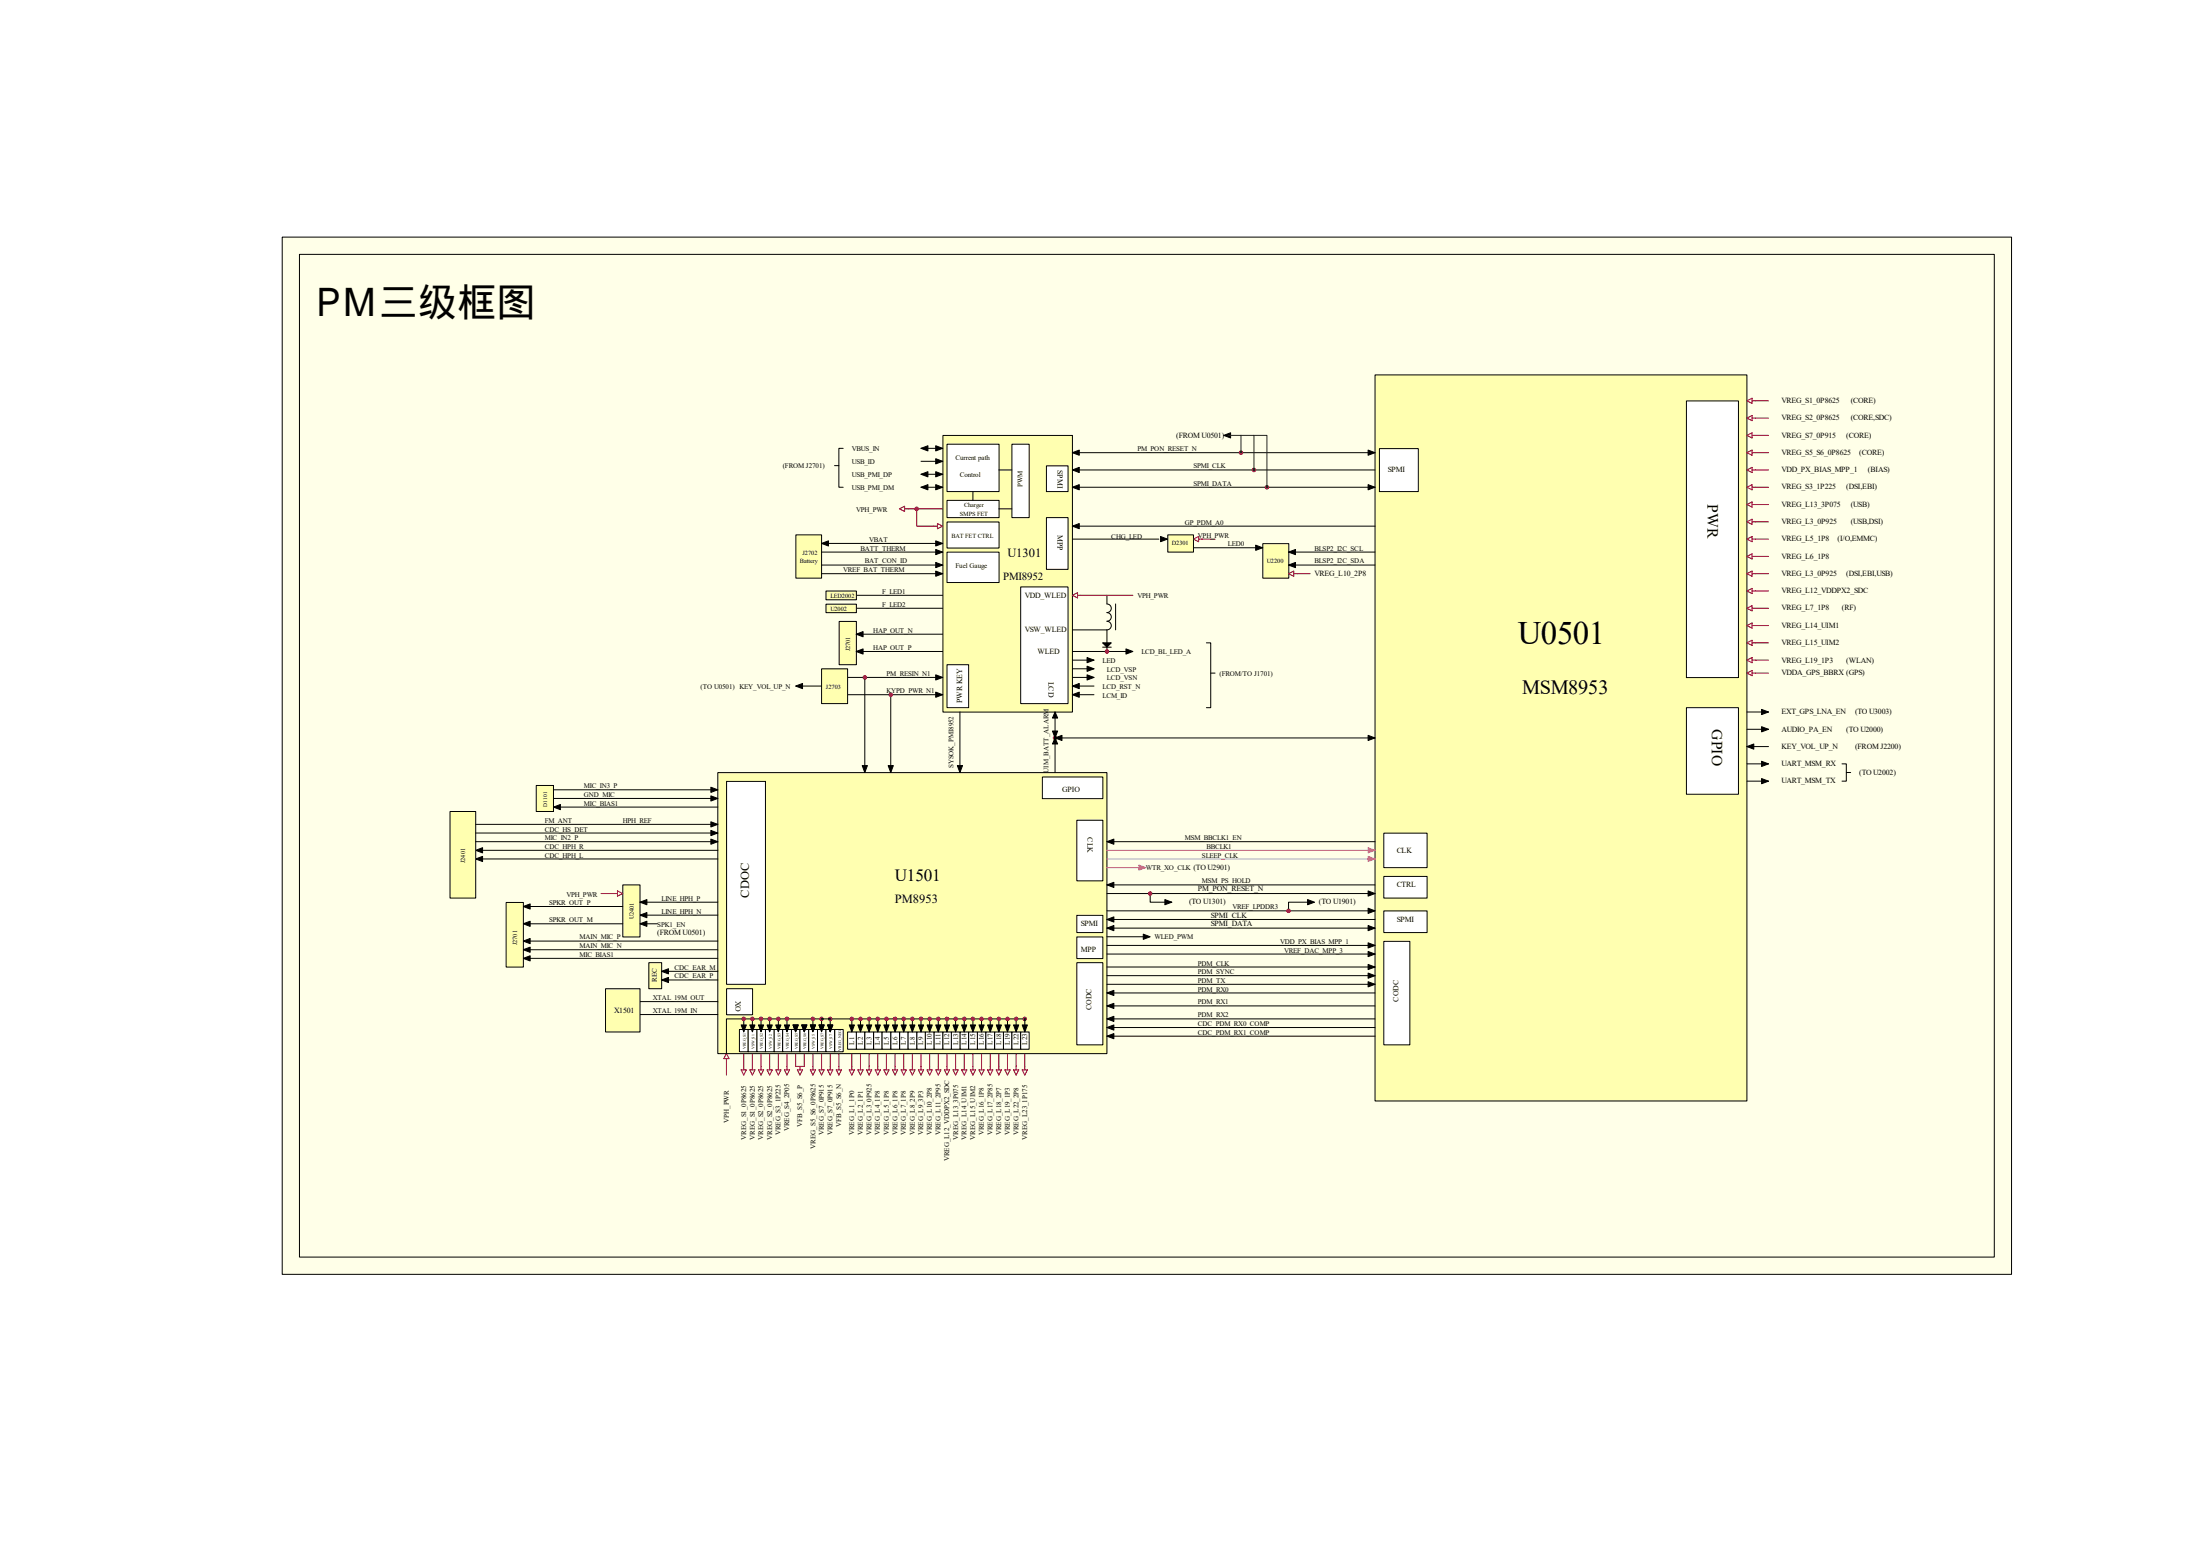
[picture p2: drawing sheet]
<svg xmlns="http://www.w3.org/2000/svg" width="297mm" height="210mm" viewBox="0 0 297 210" stroke-linecap="round" stroke-linejoin="round" font-family="sans-serif">
<path d="M38.1 32h233.5v140h-233.5z" fill="#ffffe8"/>
<path d="M38.1 32h233.5v140h-233.5zM40.4 34.3h228.8v135.4h-228.8z" fill="none" stroke="#000" stroke-width=".14"/>
<path d="M185.7 50.6h50.1v98h-50.1z" fill="#ffffb0"/>
<path d="M185.6 50.6h50.2v98h-50.2zM235.8 96.1h3M235.8 98.4h3M235.8 100.8h3" fill="none" stroke="#000" stroke-width=".14"/>
<g fill="none" stroke="#800000" stroke-width=".14">
<path d="M235.8 54.1l.7-.4v.7zM235.8 56.4l.7-.3v.7zM235.8 58.8l.7-.4v.7zM236.5 54.1h2.3M236.5 56.4h2.3M236.5 58.8h2.3M235.8 61.1l.7-.4v.7zM235.8 63.4l.7-.3v.7zM235.8 68.1l.7-.4v.7zM235.8 70.4l.7-.3v.7zM235.8 72.8l.7-.4v.7zM235.8 75.1l.7-.4v.7z"/>
<path d="M235.8 77.4l.7-.3v.7zM235.8 79.8l.7-.4v.7zM236.5 61.1h2.3M236.5 63.4h2.3M236.5 68.1h2.3M236.5 70.4h2.3M236.5 72.8h2.3M236.5 75.1h2.3M236.5 77.4h2.3M236.5 79.8h2.3M235.8 82.1l.7-.4v.8zM235.8 84.4l.7-.3v.7z"/>
<path d="M235.8 86.8l.7-.4v.7zM235.8 89.1l.7-.4v.8zM236.5 82.1h2.3M236.5 84.4h2.3M236.5 86.8h2.3M236.5 89.1h2.3"/>
</g>
<path d="M237.8 95.8l1 .3-1 .3zM237.8 98.1l1 .3-1 .4zM235.8 100.8l1-.4v.7z" fill="#000" stroke="#000" stroke-width=".14"/>
<path d="M227.7 54.2h7v37.3h-7z" fill="#fff"/>
<path d="M227.7 54.1h7v37.4h-7z" fill="none" stroke="#000" stroke-width=".14"/>
<path d="M227.7 95.6h7v11.6h-7z" fill="#fff"/>
<path d="M227.7 95.5h7v11.7h-7z" fill="none" stroke="#000" stroke-width=".14"/>
<path d="M127.3 58.8h17.5v37.3h-17.5z" fill="#ffffb0"/>
<path d="M127.3 58.8h17.5v37.3h-17.5zM114.4 91.4h12.9M114.4 93.8h12.9" fill="none" stroke="#000" stroke-width=".14"/>
<path d="M111 90.3h3.4v4.7h-3.4z" fill="#ffffb0"/>
<g fill="none" stroke="#000" stroke-width=".14">
<path d="M144.8 61.1h40.8M144.8 63.4h40.8M144.8 65.8h40.8M144.8 71h40.8M108 92.6h2.9M110.9 90.3h3.5v4.7h-3.5zM115.6 80.3h11.7M144.8 92.6h2.9M144.8 87.9h7.6M144.8 89.1h2.9M144.8 90.3h2.9M144.8 91.4h2.9"/>
<path d="M162.9 86.8h.6v8.7h-.6M163.5 90.9h.5"/>
</g>
<path d="M111.6 79.8h4v1.2h-4z" fill="#ffffb0"/>
<path d="M111.5 79.8h4.1v1.2h-4.1zM115.6 85.6h11.7M115.6 87.9h11.7" fill="none" stroke="#000" stroke-width=".14"/>
<path d="M96.9 104.3h52.5v37.9h-52.5z" fill="#ffffb0"/>
<g fill="none" stroke="#000" stroke-width=".14">
<path d="M116.8 91.4v12.9M120.3 93.8v10.5M129.6 96.1v8.2M142.4 96.1v8.2M142.4 99.6h43.2M96.9 104.3h52.5v37.9h-52.5zM149.4 119.4h36.2M149.4 113.6h36.2M149.4 122.9h36.2M149.4 127.6h36.2M149.4 128.8h36.2M149.4 124.1h36.2"/>
<path d="M149.4 125.3h36.2M149.4 120.6h36.2M155.3 120.6v1.2h2.9"/>
</g>
<path d="M149.4 114.8h36.2M149.4 115.9h36.2" fill="none" stroke="#f0f" stroke-width=".14"/>
<g fill="#800000" stroke="#800000" stroke-width=".14">
<circle cx="116.8" cy="91.4" r=".23"/>
<circle cx="120.3" cy="93.8" r=".23"/>
<circle cx="142.4" cy="99.6" r=".23"/>
<circle cx="155.3" cy="120.6" r=".23"/>
</g>
<g fill="#000" stroke="#000" stroke-width=".14">
<path d="M144.8 61.1l.9-.4v.7zM144.8 63.4l.9-.3v.7zM144.8 65.8l.9-.4v.7zM144.8 71l.9-.3v.7zM184.7 65.4l.9 .4-.9 .3zM126.3 91.1l1 .3-1 .4zM126.3 93.4l1 .4-1 .3zM142.1 98.7h.7l-.4 .9zM144.8 92.6l.9-.3v.6zM146.8 89.9l.9 .4-.9 .3zM146.8 91.1l.9 .3-.9 .4zM152 87.6l.9 .3-.9 .4z"/>
<path d="M184.7 99.3l.9 .3-.9 .3zM116.4 103.3h.7l-.3 1zM119.9 103.3h.7l-.3 1zM129.2 103.3h.7l-.3 1zM149.4 119.4l1-.3v.7zM149.4 113.6l1-.3v.7zM149.4 125.3l1-.4v.7zM149.4 124.1l1-.3v.7zM157.3 121.4l.9 .4-.9 .3zM184.7 120.3l.9 .3-.9 .4zM184.7 124.9l.9 .4-.9 .3zM184.7 127.3l.9 .3-.9 .4z"/>
<path d="M184.7 128.4l.9 .4-.9 .3zM184.7 122.6l.9 .3-.9 .4z"/>
</g>
<g fill="#f0f" stroke="#f0f" stroke-width=".14">
<path d="M184.7 114.4l.9 .4-.9 .3z"/>
<path d="M184.7 115.6l.9 .3-.9 .4z"/>
</g>
<path d="M137.8 79.3h6.4v15.7h-6.4z" fill="#fff"/>
<path d="M137.8 79.2h6.4v15.8h-6.4z" fill="none" stroke="#000" stroke-width=".14"/>
<path d="M127.9 89.8h2.9v5.7h-2.9z" fill="#fff"/>
<path d="M127.9 89.7h2.9v5.8h-2.9z" fill="none" stroke="#000" stroke-width=".14"/>
<path d="M140.8 104.9h8.1v2.9h-8.1z" fill="#fff"/>
<path d="M140.7 104.9h8.2v2.9h-8.2z" fill="none" stroke="#000" stroke-width=".14"/>
<path d="M141.3 62.9h2.9v3.5h-2.9z" fill="#fff"/>
<path d="M141.3 62.9h2.9v3.5h-2.9z" fill="none" stroke="#000" stroke-width=".14"/>
<path d="M141.3 69.9h2.9v6.9h-2.9z" fill="#fff"/>
<path d="M141.3 69.9h2.9v6.9h-2.9z" fill="none" stroke="#000" stroke-width=".14"/>
<path d="M145.4 110.8h3.5v8.1h-3.5z" fill="#fff"/>
<path d="M145.4 110.7h3.5v8.2h-3.5z" fill="none" stroke="#000" stroke-width=".14"/>
<path d="M145.4 123.6h3.5v2.3h-3.5z" fill="#fff"/>
<path d="M145.4 123.5h3.5v2.4h-3.5z" fill="none" stroke="#000" stroke-width=".14"/>
<path d="M145.4 126.5h3.5v2.9h-3.5z" fill="#fff"/>
<path d="M145.4 126.5h3.5v2.9h-3.5z" fill="none" stroke="#000" stroke-width=".14"/>
<path d="M149.4 117.1h4.7" fill="none" stroke="#f0f" stroke-width=".14"/>
<path d="M153.8 116.8l.9 .3-.9 .4z" fill="#f0f" stroke="#f0f" stroke-width=".14"/>
<path d="M142.4 99.6l1-.3v.6zM142.4 96.1l.4 .8h-.7zM142.4 99.6l.4 .8h-.7z" fill="#000" stroke="#000" stroke-width=".14"/>
<path d="M98.1 105.5h5.2v27.4h-5.2z" fill="#fff"/>
<path d="M74.7 106.6h22.2M74.7 107.8h22.2M74.7 108.9h22.2M98.1 105.5h5.2v27.4h-5.2z" fill="none" stroke="#000" stroke-width=".14"/>
<path d="M72.4 106.1h2.3v3.4h-2.3z" fill="#ffffb0"/>
<path d="M64.8 114.8h32.1M64.8 115.9h32.1M72.4 106h2.3v3.5h-2.3z" fill="none" stroke="#000" stroke-width=".14"/>
<path d="M64.2 115.9l1-.3v.7zM64.2 114.8l1-.4v.7zM74.7 108.9l1-.3v.7zM96 107.4l.9 .4-.9 .3zM96 106.3l.9 .3-.9 .4z" fill="#000" stroke="#000" stroke-width=".14"/>
<path d="M98.1 142.2l.3 .7h-.7zM98.1 142.9v.5" fill="none" stroke="#800000" stroke-width=".14"/>
<path d="M99.9 139h1.1v3h-1.1z" fill="#fff"/>
<path d="M99.8 139h1.2v3h-1.2zM100.4 137.5v1.8M101.6 137.5v1.2M109.7 137.5v1.8M110.9 139.3v-1.8h-12.8v4.7" fill="none" stroke="#000" stroke-width=".14"/>
<path d="M114.5 139.3h1.1v2.3h-1.1z" fill="#fff"/>
<path d="M114.4 139.3h1.2v2.3h-1.2z" fill="none" stroke="#000" stroke-width=".14"/>
<path d="M115.7 139.3h1.1v2.3h-1.1z" fill="#fff"/>
<path d="M115.6 139.3h1.2v2.3h-1.2z" fill="none" stroke="#000" stroke-width=".14"/>
<path d="M116.8 139.3h1.1v2.3h-1.1z" fill="#fff"/>
<path d="M116.8 139.3h1.1v2.3h-1.1z" fill="none" stroke="#000" stroke-width=".14"/>
<path d="M118 139.3h1.1v2.3h-1.1z" fill="#fff"/>
<path d="M117.9 139.3h1.2v2.3h-1.2z" fill="none" stroke="#000" stroke-width=".14"/>
<path d="M119.1 139.3h1.2v2.3h-1.2z" fill="#fff"/>
<path d="M119.1 139.3h1.2v2.3h-1.2z" fill="none" stroke="#000" stroke-width=".14"/>
<path d="M120.3 139.3h1.2v2.3h-1.2z" fill="#fff"/>
<path d="M120.3 139.3h1.2v2.3h-1.2z" fill="none" stroke="#000" stroke-width=".14"/>
<path d="M121.5 139.3h1.1v2.3h-1.1z" fill="#fff"/>
<path d="M121.5 139.3h1.1v2.3h-1.1z" fill="none" stroke="#000" stroke-width=".14"/>
<path d="M122.6 139.3h1.2v2.3h-1.2z" fill="#fff"/>
<path d="M122.6 139.3h1.2v2.3h-1.2z" fill="none" stroke="#000" stroke-width=".14"/>
<path d="M123.8 139.3h1.1v2.3h-1.1z" fill="#fff"/>
<path d="M123.8 139.3h1.1v2.3h-1.1z" fill="none" stroke="#000" stroke-width=".14"/>
<path d="M125 139.3h1.1v2.3h-1.1z" fill="#fff"/>
<path d="M124.9 139.3h1.2v2.3h-1.2z" fill="none" stroke="#000" stroke-width=".14"/>
<path d="M126.2 139.3h1.1v2.3h-1.1z" fill="#fff"/>
<path d="M126.1 139.3h1.2v2.3h-1.2z" fill="none" stroke="#000" stroke-width=".14"/>
<path d="M127.3 139.3h1.1v2.3h-1.1z" fill="#fff"/>
<path d="M127.3 139.3h1.1v2.3h-1.1z" fill="none" stroke="#000" stroke-width=".14"/>
<path d="M128.5 139.3h1.1v2.3h-1.1z" fill="#fff"/>
<path d="M128.4 139.3h1.2v2.3h-1.2z" fill="none" stroke="#000" stroke-width=".14"/>
<path d="M129.7 139.3h1.1v2.3h-1.1z" fill="#fff"/>
<path d="M129.6 139.3h1.2v2.3h-1.2z" fill="none" stroke="#000" stroke-width=".14"/>
<path d="M130.8 139.3h1.2v2.3h-1.2z" fill="#fff"/>
<path d="M130.8 139.3h1.2v2.3h-1.2z" fill="none" stroke="#000" stroke-width=".14"/>
<path d="M132 139.3h1.1v2.3h-1.1z" fill="#fff"/>
<path d="M132 139.3h1.1v2.3h-1.1z" fill="none" stroke="#000" stroke-width=".14"/>
<path d="M133.1 139.3h1.2v2.3h-1.2z" fill="#fff"/>
<path d="M133.1 139.3h1.2v2.3h-1.2z" fill="none" stroke="#000" stroke-width=".14"/>
<path d="M134.3 139.3h1.2v2.3h-1.2z" fill="#fff"/>
<path d="M134.3 139.3h1.2v2.3h-1.2z" fill="none" stroke="#000" stroke-width=".14"/>
<path d="M135.5 139.3h1.1v2.3h-1.1z" fill="#fff"/>
<path d="M135.5 139.3h1.1v2.3h-1.1z" fill="none" stroke="#000" stroke-width=".14"/>
<path d="M136.7 139.3h1.1v2.3h-1.1z" fill="#fff"/>
<path d="M136.6 139.3h1.2v2.3h-1.2z" fill="none" stroke="#000" stroke-width=".14"/>
<path d="M137.8 139.3h1.1v2.3h-1.1z" fill="#fff"/>
<g fill="none" stroke="#000" stroke-width=".14">
<path d="M103.9 137.5v1.8M106.2 137.5v1.8M112.1 137.5h26.3M115 137.5v1.8M116.2 137.5v1.8M117.3 137.5v1.8M118.5 137.5v1.8M119.7 137.5v1.8M120.8 137.5v1.8M122 137.5v1.8M123.2 137.5v1.8M124.3 137.5v1.8"/>
<path d="M125.5 137.5v1.8M126.7 137.5v1.8M127.8 137.5v1.8M129 137.5v1.8M130.2 137.5v1.8M131.3 137.5v1.8M132.5 137.5v1.8M133.7 137.5v1.8M134.8 137.5v1.8M136 137.5v1.8M137.2 137.5v1.8M137.8 139.3h1.1v2.3h-1.1z"/>
</g>
<g fill="none" stroke="#800000" stroke-width=".14">
<path d="M98.1 143.4v1.7M100.1 144.4h.7l-.4 .7zM100.4 142.2v2.2M101.2 144.4h.7l-.3 .7zM101.6 142.2v2.2M102.4 144.4h.7l-.4 .7zM102.7 142.2v2.2M103.6 144.4h.7l-.4 .7zM103.9 142.2v2.2M104.7 144.4h.7l-.3 .7zM105.1 142.2v2.2M106.2 142.2v1.7"/>
<path d="M114.7 144.4h.7l-.4 .7zM115 142.2v2.2M115.8 144.4h.7l-.3 .7zM116.2 142.2v2.2M117 144.4h.7l-.4 .7zM117.3 142.2v2.2M118.2 144.4h.7l-.4 .7zM118.5 142.2v2.2M119.3 144.4h.7l-.3 .7zM119.7 142.2v2.2M120.5 144.4h.7l-.4 .7zM120.8 142.2v2.2"/>
<path d="M121.7 144.4h.7l-.4 .7zM122 142.2v2.2M122.8 144.4h.7l-.3 .7zM123.2 142.2v2.2M124 144.4h.7l-.4 .7zM124.3 142.2v2.2M125.2 144.4h.7l-.4 .7zM125.5 142.2v2.2M126.3 144.4h.7l-.3 .7zM126.7 142.2v2.2M127.5 144.4h.7l-.4 .7zM127.8 142.2v2.2"/>
<path d="M128.7 144.4h.7l-.4 .7zM129 142.2v2.2M129.8 144.4h.7l-.3 .7zM130.2 142.2v2.2M131 144.4h.7l-.4 .7zM131.3 142.2v2.2M132.2 144.4h.7l-.4 .7zM132.5 142.2v2.2M133.3 144.4h.7l-.3 .7zM133.7 142.2v2.2M134.5 144.4h.7l-.4 .7zM134.8 142.2v2.2"/>
<path d="M135.7 144.4h.7l-.4 .7zM136 142.2v2.2M136.8 144.4h.7l-.3 .7zM137.2 142.2v2.2M138 144.4h.7l-.3 .7zM138.4 142.2v2.2"/>
</g>
<g fill="#800000" stroke="#800000" stroke-width=".14">
<circle cx="100.4" cy="137.5" r=".23"/>
<circle cx="103.9" cy="137.5" r=".23"/>
<circle cx="106.2" cy="137.5" r=".23"/>
<circle cx="109.7" cy="137.5" r=".23"/>
<circle cx="110.9" cy="137.5" r=".23"/>
<circle cx="123.2" cy="137.5" r=".23"/>
<circle cx="124.3" cy="137.5" r=".23"/>
<circle cx="125.5" cy="137.5" r=".23"/>
<circle cx="126.7" cy="137.5" r=".23"/>
<circle cx="127.8" cy="137.5" r=".23"/>
<circle cx="129" cy="137.5" r=".23"/>
<circle cx="130.2" cy="137.5" r=".23"/>
<circle cx="131.3" cy="137.5" r=".23"/>
<circle cx="133.7" cy="137.5" r=".23"/>
<circle cx="134.8" cy="137.5" r=".23"/>
<circle cx="115" cy="137.5" r=".23"/>
<circle cx="116.2" cy="137.5" r=".23"/>
<circle cx="117.3" cy="137.5" r=".23"/>
<circle cx="136" cy="137.5" r=".23"/>
<circle cx="118.5" cy="137.5" r=".23"/>
<circle cx="119.7" cy="137.5" r=".23"/>
<circle cx="120.8" cy="137.5" r=".23"/>
<circle cx="122" cy="137.5" r=".23"/>
<circle cx="132.5" cy="137.5" r=".23"/>
<circle cx="137.2" cy="137.5" r=".23"/>
<circle cx="138.4" cy="137.5" r=".23"/>
</g>
<g fill="#000" stroke="#000" stroke-width=".14">
<path d="M100.1 138.3h.7l-.4 1zM114.7 138.3h.7l-.4 1zM115.8 138.3h.7l-.3 1zM117 138.3h.7l-.4 1zM118.2 138.3h.7l-.4 1zM119.3 138.3h.7l-.3 1zM120.5 138.3h.7l-.4 1zM121.7 138.3h.7l-.4 1zM122.8 138.3h.7l-.3 1zM124 138.3h.7l-.4 1zM125.2 138.3h.7l-.4 1zM126.3 138.3h.7l-.3 1z"/>
<path d="M127.5 138.3h.7l-.4 1zM128.7 138.3h.7l-.4 1zM129.8 138.3h.7l-.3 1zM131 138.3h.7l-.4 1zM132.2 138.3h.7l-.4 1zM133.3 138.3h.7l-.3 1zM134.5 138.3h.7l-.4 1zM135.7 138.3h.7l-.4 1zM136.8 138.3h.7l-.3 1zM138 138.3h.7l-.3 1z"/>
</g>
<path d="M145.4 130h3.5v11h-3.5z" fill="#fff"/>
<path d="M145.4 129.9h3.5v11.1h-3.5zM149.4 130.5h36.2M149.4 131.7h36.2M149.4 132.9h36.2M149.4 134h36.2M149.4 135.8h36.2M149.4 137.5h36.2" fill="none" stroke="#000" stroke-width=".14"/>
<path d="M60.8 109.6h3.4v11.6h-3.4z" fill="#ffffb0"/>
<path d="M60.8 109.5h3.4v11.7h-3.4zM64.2 113.6h32.7M86.4 123.5h10.5M86.4 124.7h2.3" fill="none" stroke="#000" stroke-width=".14"/>
<path d="M64.2 112.4h32.7" fill="none" stroke="#080d02" stroke-width=".14"/>
<path d="M96 113.3l.9 .3-.9 .4zM96 112.1l.9 .3-.9 .4zM70.6 124.7l1-.4v.7zM70.6 122.4l1-.4v.7zM86.4 123.5l.9-.3v.7z" fill="#000" stroke="#000" stroke-width=".14"/>
<path d="M84.1 119.5h2.3v7h-2.3z" fill="#ffffb0"/>
<path d="M84.1 119.4h2.3v7.1h-2.3zM71.2 122.4h12.9M71.2 124.7h12.9M89.3 131.1h7.6M89.3 132.3h7.6" fill="none" stroke="#000" stroke-width=".14"/>
<path d="M86.4 124.7l.9-.4v.7z" fill="#000" stroke="#000" stroke-width=".14"/>
<path d="M81.1 120.6h2.3M83.4 120.3l.7 .3-.7 .4z" fill="none" stroke="#800000" stroke-width=".14"/>
<path d="M87.6 130h1.7v3.4h-1.7z" fill="#ffffb0"/>
<path d="M87.6 129.9h1.7v3.5h-1.7z" fill="none" stroke="#000" stroke-width=".14"/>
<path d="M89.3 131.1l1-.3v.7zM89.3 132.3l1-.4v.7zM149.4 137.5l1-.3v.7zM149.4 135.8l1-.4v.7zM149.4 134l1-.3v.7zM184.7 130.2l.9 .3-.9 .4zM184.7 131.3l.9 .4-.9 .3zM184.7 132.5l.9 .4-.9 .3z" fill="#000" stroke="#000" stroke-width=".14"/>
<path d="M186.3 60.6h5.2v5.8h-5.2z" fill="#fff"/>
<path d="M186.2 60.6h5.3v5.8h-5.3z" fill="none" stroke="#000" stroke-width=".14"/>
<path d="M186.9 112.5h5.8v4.6h-5.8z" fill="#fff"/>
<path d="M186.8 112.5h5.9v4.6h-5.9z" fill="none" stroke="#000" stroke-width=".14"/>
<path d="M186.9 123h5.8v2.9h-5.8z" fill="#fff"/>
<path d="M186.8 123h5.9v2.9h-5.9z" fill="none" stroke="#000" stroke-width=".14"/>
<path d="M186.9 118.3h5.8v2.9h-5.8z" fill="#fff"/>
<path d="M186.8 118.3h5.9v2.9h-5.9z" fill="none" stroke="#000" stroke-width=".14"/>
<path d="M107.5 72.2h3.4v5.8h-3.4z" fill="#ffffb0"/>
<path d="M107.4 72.2h3.5v5.8h-3.5zM110.9 73.3h16.4M110.9 74.5h16.4M110.9 76.3h16.4M112.7 62.8h.6M113.8 60.5h-.5v5.3h.5M124.3 60.5h3M124.3 62.3h3M124.3 64h3M124.3 65.8h3" fill="none" stroke="#000" stroke-width=".14"/>
<path d="M122.6 68.7h4.7M123.8 68.7v2.3h2.3" fill="none" stroke="#800000" stroke-width=".14"/>
<path d="M127.9 70.5h7v3.5h-7z" fill="#fff"/>
<path d="M127.9 70.5h7v3.5h-7z" fill="none" stroke="#000" stroke-width=".14"/>
<path d="M127.9 67.6h7v2.3h-7z" fill="#fff"/>
<path d="M127.9 67.5h7v2.4h-7z" fill="none" stroke="#000" stroke-width=".14"/>
<path d="M127.9 60h7v6.4h-7z" fill="#fff"/>
<path d="M127.9 60h7v6.4h-7zM131.3 66.3v1.2" fill="none" stroke="#000" stroke-width=".14"/>
<path d="M136.7 60h2.2v9.9h-2.2z" fill="#fff"/>
<path d="M136.6 60h2.3v9.9h-2.3zM134.8 63.4h1.8M134.8 68.7h1.8" fill="none" stroke="#000" stroke-width=".14"/>
<path d="M127.9 74.6h7v4h-7z" fill="#fff"/>
<path d="M127.9 74.5h7v4.1h-7z" fill="none" stroke="#000" stroke-width=".14"/>
<path d="M121.4 68.7l.7-.4v.7zM122.1 68.7h.5M126.1 71h.5M126.6 70.7l.7 .3-.7 .4z" fill="none" stroke="#800000" stroke-width=".14"/>
<path d="M110.9 73.3l.9-.3v.7zM124.3 60.5l1-.3v.7zM124.3 64l1-.3v.7zM124.3 65.8l1-.4v.7zM126.3 60.2l1 .3-1 .4zM126.3 61.9l1 .4-1 .3zM126.3 63.7l1 .3-1 .4zM126.3 65.4l1 .4-1 .3zM126.3 73l1 .3-1 .4zM126.3 74.2l1 .3-1 .4zM126.3 75.9l1 .4-1 .3z" fill="#000" stroke="#000" stroke-width=".14"/>
<circle cx="123.8" cy="68.7" r=".23" fill="#800000" stroke="#800000" stroke-width=".14"/>
<path d="M113.3 83.9h2.3v5.8h-2.3z" fill="#ffffb0"/>
<path d="M113.3 83.9h2.3v5.8h-2.3zM71.2 127h25.7" fill="none" stroke="#000" stroke-width=".14"/>
<path d="M115.6 85.6l.9-.4v.8zM115.6 87.9l.9-.3v.7zM96 110.9l.9 .4-.9 .3zM70.6 127l1-.3v.7zM70.6 128.2l1-.4v.7zM70.6 129.4l1-.4v.7z" fill="#000" stroke="#000" stroke-width=".14"/>
<path d="M64.2 111.3h32.7M71.2 128.2h25.7M71.2 129.4h25.7" fill="none" stroke="#080d02" stroke-width=".14"/>
<path d="M68.4 121.8h2.3v8.7h-2.3z" fill="#ffffb0"/>
<path d="M68.3 121.8h2.4v8.7h-2.4z" fill="none" stroke="#000" stroke-width=".14"/>
<path d="M186.9 127.1h3.4v13.9h-3.4z" fill="#fff"/>
<path d="M110.9 77.4h16.4M86.4 121.8h10.5M112.1 137.5v1.2M138.4 137.5v1.8M149.4 138.7h36.2M149.4 139.9h36.2M186.8 127.1h3.5v13.9h-3.5z" fill="none" stroke="#000" stroke-width=".14"/>
<path d="M126.3 77.1l1 .3-1 .4zM107.4 92.6l.9-.3v.6zM86.4 121.8l.9-.4v.7zM149.4 138.7l1-.4v.7zM149.4 139.9l1-.4v.7z" fill="#000" stroke="#000" stroke-width=".14"/>
<path d="M107.4 142.2v1.7M107.6 144.4h.7l-.3 .7zM108 143.9v.5" fill="none" stroke="#800000" stroke-width=".14"/>
<circle cx="112.1" cy="137.5" r=".23" fill="#800000" stroke="#800000" stroke-width=".14"/>
<path d="M170.5 73.4h3.5v4.6h-3.5z" fill="#ffffb0"/>
<path d="M161.1 73.9h9.4M170.5 73.4h3.5v4.6h-3.5zM174 74.5h11.6M174 76.3h11.6M115.6 82.1h11.7" fill="none" stroke="#000" stroke-width=".14"/>
<path d="M174 77.4l.7-.3v.7zM174.7 77.4h2.2" fill="none" stroke="#800000" stroke-width=".14"/>
<path d="M169.5 73.6l1 .3-1 .4zM174 74.5l.9-.3v.7zM174 76.3l.9-.4v.7z" fill="#000" stroke="#000" stroke-width=".14"/>
<path d="M111.6 81.6h4v1.1h-4z" fill="#ffffb0"/>
<path d="M111.5 81.5h4.1v1.2h-4.1zM144.8 85h4.6M148.9 87.4h1.1M149.4 80.3v1.2a.58 .58 0 0 1 .6 .6 .58 .58 0 0 1-.6 .6 .58 .58 0 0 1 .6 .6 .58 .58 0 0 1-.6 .5 .58 .58 0 0 1 .6 .6 .58 .58 0 0 1-.6 .6M149.4 85v2.9M150.6 81.5v3.5M86.4 136.9h10.5M86.4 135.2h10.5" fill="none" stroke="#000" stroke-width=".14"/>
<path d="M148.9 86.8h1.1l-.6 .6z" fill="#000" stroke="#000" stroke-width=".14"/>
<path d="M235.8 65.8l.7-.4v.7zM236.5 65.8h2.3M144.8 80.3l.7-.3v.7zM145.5 80.3h7.4" fill="none" stroke="#800000" stroke-width=".14"/>
<path d="M81.8 133.5h4.6v5.8h-4.6z" fill="#ffffb0"/>
<path d="M81.8 133.4h4.6v5.9h-4.6z" fill="none" stroke="#000" stroke-width=".14"/>
<path d="M98.1 133.5h3.5v3.5h-3.5z" fill="#fff"/>
<path d="M144.8 72.8h11.6M235.8 103.1h3M235.8 105.4h3M248.7 103.1h.6v2.3h-.6M249.3 104.3h.5M98.1 133.4h3.5v3.6h-3.5z" fill="none" stroke="#000" stroke-width=".14"/>
<path d="M156.7 72.4l.9 .4-.9 .3zM237.8 102.8l1 .3-1 .4zM237.8 105.1l1 .3-1 .4z" fill="#000" stroke="#000" stroke-width=".14"/>
<g fill="#800000" stroke="#800000" stroke-width=".14">
<circle cx="167.5" cy="61.1" r=".23"/>
<circle cx="169.3" cy="63.4" r=".23"/>
<circle cx="171" cy="65.8" r=".23"/>
</g>
<path d="M157.7 72.2h3.4v2.3h-3.4z" fill="#ffffb0"/>
<path d="M157.7 72.2h3.4v2.3h-3.4zM149.4 126.4h5.3M176.9 121.8h-2.9v1.1" fill="none" stroke="#000" stroke-width=".14"/>
<path d="M161.1 72.8l.7-.4v.7zM161.8 72.8h2.2M235.8 90.9l.7-.4v.7zM236.5 90.9h2.3M105.9 144.4h.7l-.4 .7zM106.2 143.9v.5" fill="none" stroke="#800000" stroke-width=".14"/>
<path d="M154.3 126.1l1 .3-1 .4zM176.5 121.4l1 .4-1 .3z" fill="#000" stroke="#000" stroke-width=".14"/>
<circle cx="174" cy="122.9" r=".23" fill="#800000" stroke="#800000" stroke-width=".14"/>
<path d="M101.1 139h1.1v3h-1.1z" fill="#fff"/>
<path d="M101 139h1.2v3h-1.2z" fill="none" stroke="#000" stroke-width=".14"/>
<path d="M103.4 139h1.1v3h-1.1z" fill="#fff"/>
<path d="M103.3 139h1.2v3h-1.2z" fill="none" stroke="#000" stroke-width=".14"/>
<path d="M104.6 139h1.1v3h-1.1z" fill="#fff"/>
<path d="M104.5 139h1.2v3h-1.2z" fill="none" stroke="#000" stroke-width=".14"/>
<path d="M105.7 139h1.2v3h-1.2z" fill="#fff"/>
<path d="M105.7 139h1.2v3h-1.2z" fill="none" stroke="#000" stroke-width=".14"/>
<path d="M102.2 139h1.1v3h-1.1z" fill="#fff"/>
<path d="M102.2 139h1.1v3h-1.1zM102.7 137.5v1.2M105.1 137.5v1.2" fill="none" stroke="#000" stroke-width=".14"/>
<path d="M101.2 138.3h.7l-.3 1zM102.4 138.3h.7l-.4 1zM103.6 138.3h.7l-.4 1zM104.7 138.3h.7l-.3 1zM105.9 138.3h.7l-.4 1zM109.4 138.3h.7l-.4 1zM110.6 138.3h.7l-.4 1z" fill="#000" stroke="#000" stroke-width=".14"/>
<path d="M106.9 139h1.1v3h-1.1z" fill="#fff"/>
<path d="M106.9 139h1.1v3h-1.1z" fill="none" stroke="#000" stroke-width=".14"/>
<path d="M108 139h1.2v3h-1.2z" fill="#fff"/>
<path d="M108 139h1.2v3h-1.2z" fill="none" stroke="#000" stroke-width=".14"/>
<path d="M110.4 139h1.1v3h-1.1z" fill="#fff"/>
<path d="M110.4 139h1.1v3h-1.1z" fill="none" stroke="#000" stroke-width=".14"/>
<path d="M109.2 139h1.2v3h-1.2z" fill="#fff"/>
<path d="M109.2 139h1.2v3h-1.2z" fill="none" stroke="#000" stroke-width=".14"/>
<path d="M107.1 138.3h.7l-.4 1zM108.2 138.3h.7l-.3 1zM109.4 138.3h.7l-.4 1zM110.6 138.3h.7l-.4 1z" fill="#000" stroke="#000" stroke-width=".14"/>
<path d="M108.6 142.2v1.7h-1.2M109.4 144.4h.7l-.4 .7zM109.7 142.2v2.2M110.6 144.4h.7l-.4 .7zM110.9 142.2v2.2" fill="none" stroke="#800000" stroke-width=".14"/>
<g fill="#800000" stroke="#800000" stroke-width=".14">
<circle cx="101.6" cy="137.5" r=".23"/>
<circle cx="102.7" cy="137.5" r=".23"/>
<circle cx="105.1" cy="137.5" r=".23"/>
</g>
<path d="M111.6 139h1.1v3h-1.1z" fill="#fff"/>
<path d="M111.5 139h1.2v3h-1.2z" fill="none" stroke="#000" stroke-width=".14"/>
<path d="M112.7 139h1.1v3h-1.1z" fill="#fff"/>
<path d="M144.8 93.8h2.9M110.9 137.5h1.2M112.7 139h1.1v3h-1.1z" fill="none" stroke="#000" stroke-width=".14"/>
<path d="M111.7 144.4h.7l-.3 .7zM112.1 142.2v2.2M112.9 144.4h.7l-.3 .7zM113.3 142.2v2.2" fill="none" stroke="#800000" stroke-width=".14"/>
<path d="M165.2 58.8l.9-.4v.7zM184.7 60.7l.9 .4-.9 .3zM144.8 93.8l.9-.4v.7zM146.8 88.7l.9 .4-.9 .4zM111.7 138.3h.7l-.3 1z" fill="#000" stroke="#000" stroke-width=".14"/>
<path d="M165.8 58.8h1.7v2.3M167.5 58.8h1.8v4.6M169.3 58.8h1.7v7" fill="none" stroke="#172721" stroke-width=".14"/>
<circle cx="149.4" cy="87.9" r=".23" fill="#800000" stroke="#800000" stroke-width=".14"/>
<text font-size="5.3" x="42.7" y="42.7">PM三级框图</text>
<text font-size="4.4" x="204.9" y="86.9">U0501</text>
<text font-size="2.7" x="205.5" y="93.7">MSM8953</text>
<text font-size="2.3" x="120.8" y="118.9">U1501</text>
<g font-size="2.1">
<text x="230.5" y="68.1" transform="rotate(90 230.5 68.1)">PWR</text>
<text x="231.1" y="98.4" transform="rotate(90 231.1 98.4)">GPIO</text>
</g>
<g font-size="1.7">
<text x="136" y="75.2">U1301</text>
<text x="101.1" y="121.2" transform="rotate(-90 101.1 121.2)">CDOC</text>
<text x="120.8" y="121.9">PM8953</text>
</g>
<text font-size="1.5" x="135.4" y="78.3">PMI8952</text>
<g font-size="1.1">
<text x="158.8" y="59.1">(FROM U0501)</text>
<text x="240.5" y="56.7">VREG_S2_0P8625</text>
<text x="240.5" y="59.1">VREG_S7_0P915</text>
<text x="240.5" y="54.4">VREG_S1_0P8625</text>
<text x="249.3" y="59.1">(CORE)</text>
<text x="249.9" y="56.7">(CORE,SDC)</text>
<text x="249.9" y="54.4">(CORE)</text>
<text x="142.8" y="63.4" transform="rotate(90 142.8 63.4)">SPMI</text>
<text x="187.4" y="63.7">SPMI</text>
<text x="240.5" y="61.4">VREG_S5_S6_0P8625</text>
<text x="240.5" y="63.7">VDD_PX_BIAS_MPP_1</text>
<text x="251" y="61.4">(CORE)</text>
<text x="252.2" y="63.7">(BIAS)</text>
<text x="240.5" y="68.4">VREG_L13_3P075</text>
<text x="240.5" y="70.8">VREG_L3_0P925</text>
<text x="240.5" y="66.1">VREG_S3_1P225</text>
<text x="249.3" y="66.1">(DSI,EBI)</text>
<text x="249.9" y="68.4">(USB)</text>
<text x="249.9" y="70.8">(USB,DSI)</text>
<text x="142.8" y="72.2" transform="rotate(90 142.8 72.2)">MPP</text>
<text x="177.5" y="77.7">VREG_L10_2P8</text>
<text x="240.5" y="73.1">VREG_L5_1P8</text>
<text x="240.5" y="75.4">VREG_L6_1P8</text>
<text x="240.5" y="77.7">VREG_L3_0P925</text>
<text x="248.1" y="73.1">(I/O,EMMC)</text>
<text x="249.3" y="77.7">(DSI,EBI,USB)</text>
<text x="138.4" y="80.7">VDD_WLED</text>
<text x="240.5" y="80.1">VREG_L12_VDDPX2_SDC</text>
<text x="240.5" y="82.4">VREG_L7_1P8</text>
<text x="248.7" y="82.4">(RF)</text>
<text x="138.4" y="85.3">VSW_WLED</text>
<text x="140.1" y="88.2">WLED</text>
<text x="240.5" y="84.7">VREG_L14_UIM1</text>
<text x="240.5" y="87.1">VREG_L15_UIM2</text>
<text x="240.5" y="89.4">VREG_L19_1P3</text>
<text x="249.3" y="89.4">(WLAN)</text>
<text x="129.9" y="94.9" transform="rotate(-90 129.9 94.9)">PWR KEY</text>
<text x="141.6" y="92" transform="rotate(90 141.6 92)">LCD</text>
<text x="240.5" y="91.2">VDDA_GPS_BBRX (GPS)</text>
<text x="240.5" y="96.4">EXT_GPS_LNA_EN</text>
<text x="240.5" y="98.7">AUDIO_PA_EN</text>
<text x="240.5" y="101.1">KEY_VOL_UP_N</text>
<text x="249.3" y="98.7">(TO U2000)</text>
<text x="250.4" y="96.4">(TO U3003)</text>
<text x="250.4" y="101.1">(FROM J2200)</text>
<text x="143.4" y="106.9">GPIO</text>
<text x="240.5" y="103.4">UART_MSM_RX</text>
<text x="240.5" y="105.7">UART_MSM_TX</text>
<text x="251" y="104.6">(TO U2002)</text>
<text x="146.8" y="113" transform="rotate(90 146.8 113)">CLK</text>
<text x="188.6" y="115.1">CLK</text>
<text x="188.6" y="119.7">CTRL</text>
<text x="145.9" y="125">SPMI</text>
<text x="160.5" y="122.1">(TO U1301)</text>
<text x="161.7" y="120.3">PM_PON_RESET_N</text>
<text x="163.5" y="123.8">SPMI_CLK</text>
<text x="163.5" y="125">SPMI_DATA</text>
<text x="178.1" y="122.1">(TO U1901)</text>
<text x="188.6" y="124.4">SPMI</text>
<text x="88.7" y="126.2">(FROM U0501)</text>
<text x="145.9" y="128.5">MPP</text>
<text x="82.9" y="136.7">X1501</text>
<text x="99.3" y="135.1" transform="rotate(90 99.3 135.1)">XO</text>
<text x="147.4" y="136.4" transform="rotate(-90 147.4 136.4)">CODC</text>
<text x="188.8" y="135.2" transform="rotate(-90 188.8 135.2)">CODC</text>
</g>
<g font-size=".9">
<text x="105.7" y="63.2">(FROM J2701)</text>
<text x="115" y="60.9">VBUS_IN</text>
<text x="115" y="62.6">USB_ID</text>
<text x="115" y="64.4">USB_PMI_DP</text>
<text x="129" y="62.1">Current path</text>
<text x="129.6" y="64.4">Control</text>
<text x="138.1" y="65.8" transform="rotate(-90 138.1 65.8)">PWM</text>
<text x="153.5" y="60.9">PM_PON_RESET_N</text>
<text x="161.1" y="63.2">SPMI_CLK</text>
<text x="161.1" y="65.5">SPMI_DATA</text>
<text x="115" y="66.1">USB_PMI_DM</text>
<text x="115.6" y="69.1">VPH_PWR</text>
<text x="159.9" y="70.8">GP_PDM_A0</text>
<text x="113.8" y="77.2">VREF_BAT_THERM</text>
<text x="116.2" y="74.3">BATT_THERM</text>
<text x="116.8" y="76">BAT_CON_ID</text>
<text x="117.4" y="73.2">VBAT</text>
<text x="129" y="76.6">Fuel Gauge</text>
<text x="150" y="72.7">CHG_LED</text>
<text x="161.7" y="72.6">VPH_PWR</text>
<text x="165.8" y="73.7">LED0</text>
<text x="177.5" y="74.3">BLSP2_I2C_SCL</text>
<text x="177.5" y="76">BLSP2_I2C_SDA</text>
<text x="119.1" y="80.2">F_LED1</text>
<text x="119.1" y="81.9">F_LED2</text>
<text x="153.5" y="80.7">VPH_PWR</text>
<text x="117.9" y="85.4">HAP_OUT_N</text>
<text x="117.9" y="87.7">HAP_OUT_P</text>
<text x="148.8" y="89.5">LED</text>
<text x="154.1" y="88.3">LCD_BL_LED_A</text>
<text x="94.6" y="93">(TO U0501) KEY_VOL_UP_N</text>
<text x="119.7" y="91.2">PM_RESIN_N1</text>
<text x="119.7" y="93.6">KYPD_PWR_N1</text>
<text x="148.8" y="93">LCD_RST_N</text>
<text x="148.8" y="94.2">LCM_ID</text>
<text x="149.4" y="90.6">LCD_VSP</text>
<text x="149.4" y="91.8">LCD_VSN</text>
<text x="164.6" y="91.2">(FROM/TO J1701)</text>
<text x="78.8" y="107.6">GND_MIC</text>
<text x="78.8" y="106.4">MIC_IN3_P</text>
<text x="128.7" y="103.7" transform="rotate(-90 128.7 103.7)">SYSOK_PMI8952</text>
<text x="141.6" y="104.3" transform="rotate(-90 141.6 104.3)">UIM_BATT_ALARM</text>
<text x="73.5" y="112.2">CDC_HS_DET</text>
<text x="73.5" y="113.4">MIC_IN2_P</text>
<text x="73.5" y="111.1">FM_ANT</text>
<text x="78.8" y="108.7">MIC_BIAS1</text>
<text x="84.1" y="111.1">HPH_REF</text>
<text x="159.9" y="113.4">MSM_BBCLK1_EN</text>
<text x="73.5" y="114.6">CDC_HPH_R</text>
<text x="73.5" y="115.8">CDC_HPH_L</text>
<text x="154.7" y="117.5">WTR_XO_CLK (TO U2901)</text>
<text x="162.3" y="115.8">SLEEP_CLK</text>
<text x="162.3" y="119.2">MSM_PS_HOLD</text>
<text x="162.9" y="114.6">BBCLK1</text>
<text x="74.1" y="124.5">SPKR_OUT_M</text>
<text x="74.1" y="122.1">SPKR_OUT_P</text>
<text x="76.5" y="121">VPH_PWR</text>
<text x="88.7" y="125.1">SPK1_EN</text>
<text x="89.3" y="123.3">LINE_HPH_N</text>
<text x="89.3" y="121.6">LINE_HPH_P</text>
<text x="166.4" y="122.7">VREF_LPDDR3</text>
<text x="78.2" y="129.1">MIC_BIAS1</text>
<text x="78.2" y="128">MAIN_MIC_N</text>
<text x="78.2" y="126.8">MAIN_MIC_P</text>
<text x="91.1" y="130.9">CDC_EAR_M</text>
<text x="155.9" y="126.8">WLED_PWM</text>
<text x="161.7" y="130.3">PDM_CLK</text>
<text x="161.7" y="131.5">PDM_SYNC</text>
<text x="172.8" y="127.4">VDD_PX_BIAS_MPP_1</text>
<text x="173.4" y="128.6">VREF_DAC_MPP_3</text>
<text x="88.1" y="136.8">XTAL_19M_IN</text>
<text x="88.1" y="135">XTAL_19M_OUT</text>
<text x="88.7" y="132.5" transform="rotate(-90 88.7 132.5)">REC</text>
<text x="91.1" y="132.1">CDC_EAR_P</text>
<text x="161.7" y="132.6">PDM_TX</text>
<text x="161.7" y="133.8">PDM_RX0</text>
<text x="161.7" y="135.6">PDM_RX1</text>
<text x="161.7" y="137.3">PDM_RX2</text>
<text x="115.3" y="141" transform="rotate(-90 115.3 141)">L1</text>
<text x="116.5" y="141" transform="rotate(-90 116.5 141)">L2</text>
<text x="117.7" y="141" transform="rotate(-90 117.7 141)">L3</text>
<text x="118.8" y="141" transform="rotate(-90 118.8 141)">L4</text>
<text x="120" y="141" transform="rotate(-90 120 141)">L5</text>
<text x="121.2" y="141" transform="rotate(-90 121.2 141)">L6</text>
<text x="122.3" y="141" transform="rotate(-90 122.3 141)">L7</text>
<text x="123.5" y="141" transform="rotate(-90 123.5 141)">L8</text>
<text x="124.6" y="141" transform="rotate(-90 124.6 141)">L9</text>
<text x="125.8" y="141" transform="rotate(-90 125.8 141)">L10</text>
<text x="127" y="141" transform="rotate(-90 127 141)">L11</text>
<text x="128.2" y="141" transform="rotate(-90 128.2 141)">L12</text>
<text x="129.3" y="141" transform="rotate(-90 129.3 141)">L13</text>
<text x="130.5" y="141" transform="rotate(-90 130.5 141)">L14</text>
<text x="131.7" y="141" transform="rotate(-90 131.7 141)">L15</text>
<text x="132.8" y="141" transform="rotate(-90 132.8 141)">L16</text>
<text x="134" y="141" transform="rotate(-90 134 141)">L17</text>
<text x="135.2" y="141" transform="rotate(-90 135.2 141)">L18</text>
<text x="136.3" y="141" transform="rotate(-90 136.3 141)">L19</text>
<text x="137.5" y="141" transform="rotate(-90 137.5 141)">L22</text>
<text x="138.7" y="141" transform="rotate(-90 138.7 141)">L23</text>
<text x="161.7" y="138.5">CDC_PDM_RX0_COMP</text>
<text x="161.7" y="139.7">CDC_PDM_RX1_COMP</text>
<text x="98.4" y="151.5" transform="rotate(-90 98.4 151.5)">VPH_PWR</text>
<text x="100.7" y="153.8" transform="rotate(-90 100.7 153.8)">VREG_S1_0P8625</text>
<text x="101.9" y="153.8" transform="rotate(-90 101.9 153.8)">VREG_S1_0P8625</text>
<text x="103" y="153.8" transform="rotate(-90 103 153.8)">VREG_S2_0P8625</text>
<text x="104.2" y="153.8" transform="rotate(-90 104.2 153.8)">VREG_S2_0P8625</text>
<text x="105.4" y="153.3" transform="rotate(-90 105.4 153.3)">VREG_S3_1P225</text>
<text x="106.6" y="152.7" transform="rotate(-90 106.6 152.7)">VREG_S4_2P05</text>
<text x="108.3" y="152.1" transform="rotate(-90 108.3 152.1)">VFB_S5_S6_P</text>
<text x="110.1" y="155" transform="rotate(-90 110.1 155)">VREG_S5_S6_0P8625</text>
<text x="111.2" y="153.3" transform="rotate(-90 111.2 153.3)">VREG_S7_0P915</text>
<text x="112.4" y="153.3" transform="rotate(-90 112.4 153.3)">VREG_S7_0P915</text>
<text x="113.5" y="152.1" transform="rotate(-90 113.5 152.1)">VFB_S5_S6_N</text>
<text x="115.3" y="153.3" transform="rotate(-90 115.3 153.3)">VREG_L1_1P0</text>
<text x="116.5" y="153.3" transform="rotate(-90 116.5 153.3)">VREG_L2_1P1</text>
<text x="117.7" y="153.3" transform="rotate(-90 117.7 153.3)">VREG_L3_0P925</text>
<text x="118.8" y="153.3" transform="rotate(-90 118.8 153.3)">VREG_L4_1P8</text>
<text x="120" y="153.3" transform="rotate(-90 120 153.3)">VREG_L5_1P8</text>
<text x="121.2" y="153.3" transform="rotate(-90 121.2 153.3)">VREG_L6_1P8</text>
<text x="122.3" y="153.3" transform="rotate(-90 122.3 153.3)">VREG_L7_1P8</text>
<text x="123.5" y="153.3" transform="rotate(-90 123.5 153.3)">VREG_L8_2P9</text>
<text x="124.6" y="153.3" transform="rotate(-90 124.6 153.3)">VREG_L9_3P3</text>
<text x="125.8" y="153.3" transform="rotate(-90 125.8 153.3)">VREG_L10_2P8</text>
<text x="127" y="153.3" transform="rotate(-90 127 153.3)">VREG_L11_2P95</text>
<text x="129.3" y="153.8" transform="rotate(-90 129.3 153.8)">VREG_L13_3P075</text>
<text x="130.5" y="153.8" transform="rotate(-90 130.5 153.8)">VREG_L14_UIM1</text>
<text x="131.7" y="153.8" transform="rotate(-90 131.7 153.8)">VREG_L15_UIM2</text>
<text x="132.8" y="153.3" transform="rotate(-90 132.8 153.3)">VREG_L16_1P8</text>
<text x="134" y="153.3" transform="rotate(-90 134 153.3)">VREG_L17_2P85</text>
<text x="135.2" y="153.3" transform="rotate(-90 135.2 153.3)">VREG_L18_2P7</text>
<text x="136.3" y="153.3" transform="rotate(-90 136.3 153.3)">VREG_L19_1P3</text>
<text x="137.5" y="153.3" transform="rotate(-90 137.5 153.3)">VREG_L22_2P8</text>
<text x="138.7" y="153.8" transform="rotate(-90 138.7 153.8)">VREG_L23_1P175</text>
<text x="128.2" y="156.8" transform="rotate(-90 128.2 156.8)">VREG_L12_VDDPX2_SDC</text>
</g>
<g font-size=".8">
<text x="129.6" y="69.7">SMPS FET</text>
<text x="130.2" y="68.5">Charger</text>
<text x="108" y="76">Battery</text>
<text x="108.3" y="74.9">J2702</text>
<text x="128.4" y="72.6">BAT FET CTRL</text>
<text x="158.2" y="73.5">D2301</text>
<text x="171" y="76">U2200</text>
<text x="112.1" y="80.7">LED2002</text>
<text x="112.1" y="82.5">U2002</text>
<text x="114.8" y="87.9" transform="rotate(-90 114.8 87.9)">J2701</text>
<text x="111.5" y="93">J2703</text>
<text x="62.8" y="116.5" transform="rotate(-90 62.8 116.5)">J2401</text>
<text x="85.6" y="124.1" transform="rotate(-90 85.6 124.1)">U2401</text>
<text x="69.8" y="127.6" transform="rotate(-90 69.8 127.6)">J2701</text>
</g>
<text font-size=".7" x="73.9" y="108.9" transform="rotate(-90 73.9 108.9)">D1101</text>
<g font-size=".5">
<text x="100.7" y="141.6" transform="rotate(-90 100.7 141.6)">VREG_S1</text>
<text x="101.9" y="141.6" transform="rotate(-90 101.9 141.6)">VSW_S1</text>
<text x="103" y="141.6" transform="rotate(-90 103 141.6)">VREG_S2</text>
<text x="104.2" y="141.6" transform="rotate(-90 104.2 141.6)">VSW_S2</text>
<text x="105.4" y="141.6" transform="rotate(-90 105.4 141.6)">VREG_S3</text>
<text x="106.5" y="141.6" transform="rotate(-90 106.5 141.6)">VREG_S4</text>
<text x="107.7" y="141.6" transform="rotate(-90 107.7 141.6)">VREG_S5</text>
<text x="108.8" y="141.6" transform="rotate(-90 108.8 141.6)">VREG_S6</text>
<text x="110" y="141.6" transform="rotate(-90 110 141.6)">VSW_S5</text>
<text x="111.2" y="141.6" transform="rotate(-90 111.2 141.6)">VREG_S7</text>
<text x="112.4" y="141.6" transform="rotate(-90 112.4 141.6)">VSW_S7</text>
<text x="113.5" y="141.8" transform="rotate(-90 113.5 141.8)">VREG_NEG</text>
</g>
</svg>
